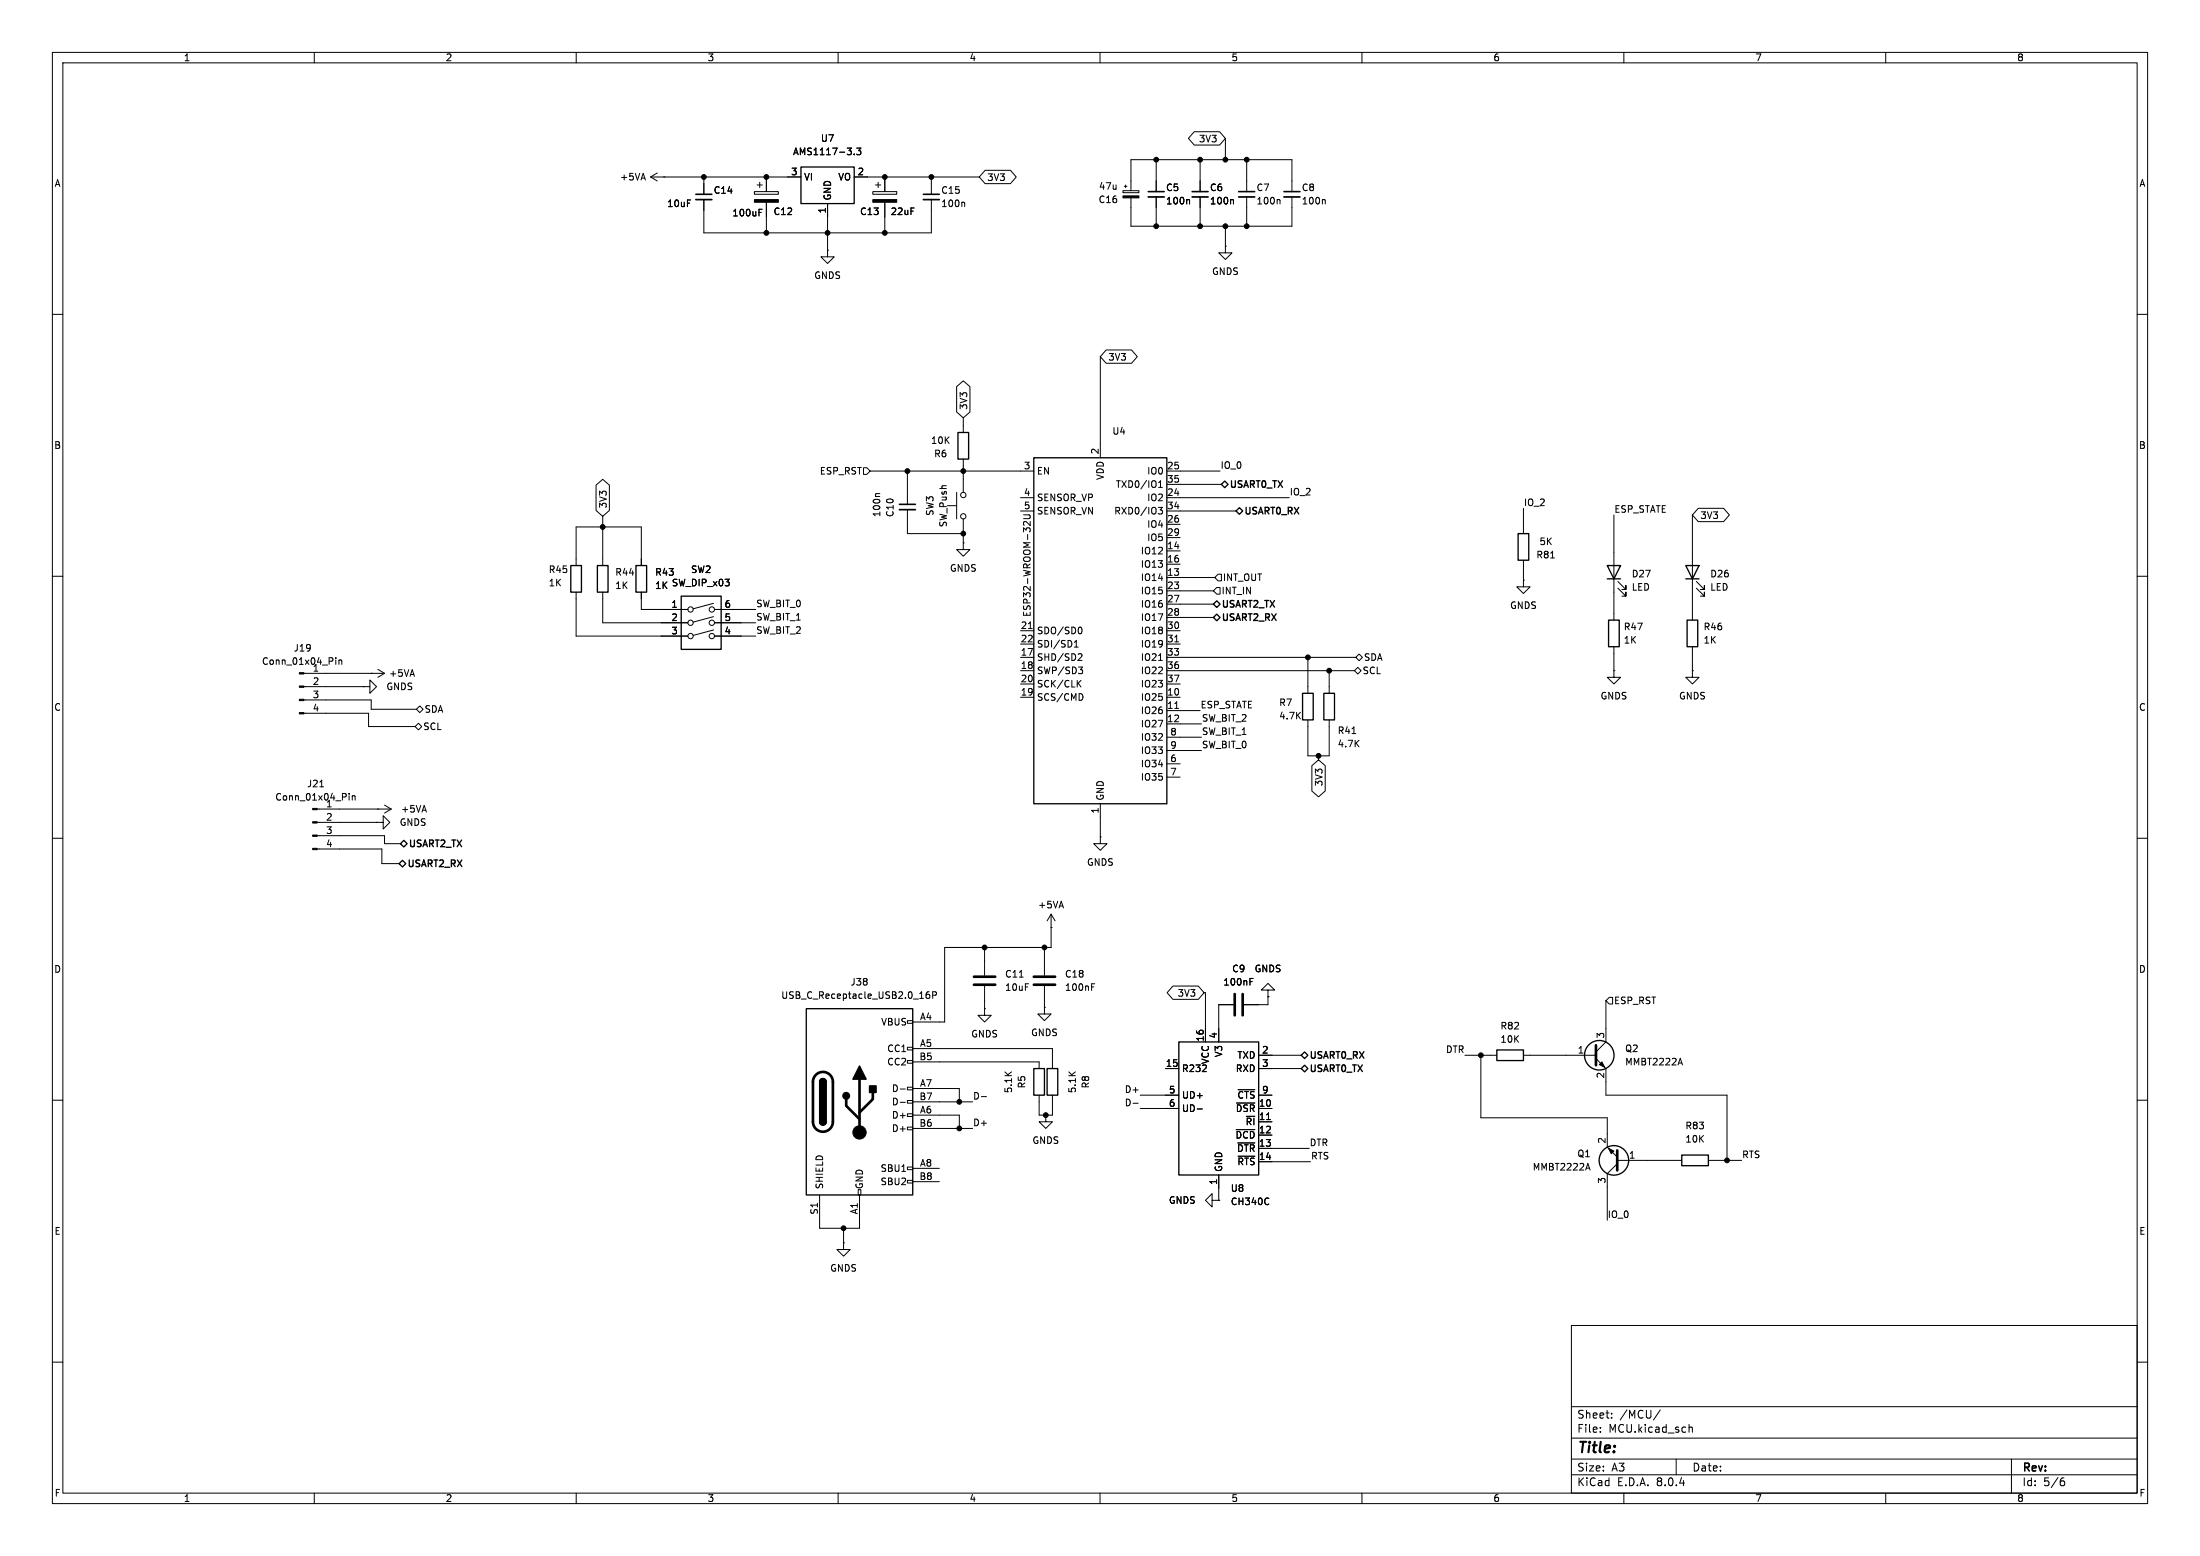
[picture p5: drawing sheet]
<svg xmlns="http://www.w3.org/2000/svg" width="420mm" height="297mm" viewBox="0 0 420 297" stroke-linecap="round" stroke-linejoin="round" font-family="sans-serif">
<g fill="none" stroke="#000" stroke-width=".19">
<path d="M10 10h400v277h-400zM12 12h396v273h-396zM60 10v2M110 10v2M160 10v2M210 10v2M260 10v2M310 10v2M360 10v2M124.2 33.8h28.7M124.2 33.8l1.3 .7M125.5 33l-1.3 .8"/>
<path d="M126.7 33.8h.1M134.4 38.1v6.4h43.4v-6.4M134.4 33.8v3.3M144 36.6h4.6v.5h-4.6zM144.5 35.3h1M144.9 39.9h.6M145 34.8v1M146.3 33.8v2.8M146.3 38.6v5.9M158 38.9v8.9M163.1 33.8h23.8M163.1 29.4v.1"/>
<path d="M163.6 28.3h.7l-.4 .5 .4 .1v.5l-.2 .1-.5-.1M166.6 36.6h4.6v.5h-4.6zM167.1 35.3h1M167.6 34.8v1M168.9 33.8v2.8M168.9 38.6v5.9M177.8 33.8v3.3M184 38.6l.2 .2v.6M188.1 32.5h4.8l1.1 1.3-1.1 1.3h-4.8l-1.2-1.3zM214.4 36.4h3v.4h-3zM214.6 35.6h.5M214.9 35.3v.5"/>
<path d="M215.9 36.4v-5.9h30.7v6.1M220.7 30.5v6.1M220.7 37.6v5.6M226.9 38.1l.2 .2v.6M228 25.1h4.8l1.1 1.3-1.1 1.3h-4.8l-1.1-1.3zM229.1 30.5v6.1M229.1 37.6v5.6M233.9 26.4v4.1M235.3 38.1l.2 .2v.6M238 30.5v6.1M238 37.6v5.6M244.2 38.1l.2 .2v.6"/>
<path d="M246.6 37.6v5.6h-30.7v-5.4M252.8 38.1l.2 .2v.6M10 60h2M144.9 40.6h.4M158 47.8v1.2h1.3l-1.3 1.3-1.3-1.3h1.3M158 47.8h.1M233.9 47v1.3h1.3l-1.3 1.2-1.2-1.2h1.2M233.9 47h.1M233.9 43.2v3.8M408 60h2M182.6 73.8l1.3-1.1 1.3 1.1v4.8l-1.3 1.2-1.3-1.2zM183.9 79.8v2.8"/>
<path d="M210.1 68.1v19.3M211.2 66.8h4.8l1.1 1.3-1.1 1.2h-4.8l-1.1-1.2zM113.8 92.6l1.3-1.1 1.2 1.1v4.8l-1.2 1.2-1.3-1.2zM115.1 98.6v9.4M164.8 89.3h.7l.6 .6-.6 .7h-.7zM166.1 89.9h31.3M168 94.2h-.7l-.2 .2M173.2 89.9v6.4M173.2 97.3v4.6h10.7M180.8 96.5h1.8M182.6 94v5.1M183.9 87.6v6.4"/>
<path d="M183.9 99.1v4.5M194.8 95h2.6M194.8 97.5h2.6M195.4 98.3h1l.3 .2-.1 .4-.2 .1h-1M196.7 99.5v.8l-.9-.8-.4 .3 .1 .5M221.1 96.8h.8l-.4 .5 .3 .2v.5l-.1 .1h-.5M221.2 93h.7M221.2 92.1l.3-.3v1.2M222.8 95h23.3M222.8 89.9h10.1M222.8 97.5h13.2M222.8 92.5h10.4"/>
<path d="M290.8 97v4.9M308.1 98.3v20.1M323.1 98.3v20.1M324.2 97h4.8l1.2 1.3-1.2 1.3h-4.8l-1.1-1.3zM10 110h2M110 108v-7.4h12.4v7.4M110 113v8.4h21.3M115.1 113v5.9h16.2M122.4 113v3.3h8.9M136.2 117.7l-3.9 1M136.2 115.2l-3.9 1M136.4 116.3h7.9"/>
<path d="M136.4 118.9h7.9M183.9 103.6v1.3h1.3l-1.3 1.3-1.3-1.3h1.3M183.9 103.6h.1M196.3 120h.8M206.1 119.7a.68 .68 0 0 1 .5 .6 .68 .68 0 0 1-.5 .7M222.8 110.2h9.1M222.8 105.2h2.5M222.8 107.7h2.5M222.8 112.8h8.8M222.8 100.1h2.5M222.8 115.3h8.8M222.8 117.9h8.8"/>
<path d="M222.8 102.6h2.5M231.9 110.2l.6-.6h.7v1.3h-.7zM232.3 112.1h.6v1.3h-.6l-.7-.6zM290.8 110.7v1.3h1.3l-1.3 1.3-1.2-1.3h1.2M290.8 110.7h.1M290.8 106.9v3.8M296 106.5h.8M308.9 112.3l1.5 1.5v-.8v.8h-.8M308.9 111l1.5 1.5v-.7v.7h-.8M323.8 112.3l1.6 1.5v-.8v.8h-.8M323.8 111l1.6 1.5v-.7v.7h-.8M408 110h2"/>
<path d="M58 136.1h12.4v2.6h8.8M58 133.6h12.9v1.8h8.6M58 131.1h11.3M58 128.5h15.4M64.1 125.5v.2M64.1 126v.8M64.7 126v.8M64.7 126.1l.2-.1h.3l.1 .8M69.3 131.1h1.3v-1.3l1.3 1.3-1.3 1.2v-1.2M69.3 131.1h.1M70.9 128.5h.1M72.1 127.8l1.3 .7"/>
<path d="M73.4 128.5l-1.3 .8M79.2 138.7l.7-.7 .6 .7-.6 .6zM79.5 135.4l.6-.7 .7 .7-.7 .6zM136.2 120.2l-3.9 1.1M136.4 121.4h7.9M194.8 133.1h2.6M194.8 125.5h2.6M194.8 128h2.6M194.8 130.6h2.6M194.8 120.4h2.6M194.8 122.9h2.6M205.1 123.5h.7"/>
<path d="M205.1 122.6l.4-.4v1.3M205.8 130.4l.6 .7M205.9 127.3h.8l-.4 .5 .3 .1 .1 .5-.3 .2h-.3M206 124.8h.4l.2 .3-.8 1h.8M206.4 129.9l-.8 .7M206.5 132.5l.2 .4-.2 .7M221.2 126.1h.7M222.8 133.1h2.5M222.8 135.6h6.3M222.8 138.2h6.6M222.8 125.5h36M222.8 128h35.8"/>
<path d="M222.8 130.6h2.5M222.8 120.4h2.5M222.8 122.9h2.5M224.3 135.2h.7M224.3 122.5h.7M249.7 137.4v6.9h4v-6.9M249.7 125.5v6.8M253.7 128v4.3M258.6 128l.6-.6 .6 .6-.6 .7zM258.8 125.5l.7-.7 .6 .7-.6 .6zM308.1 128v1.3h1.3l-1.3 1.3-1.3-1.3h1.3M308.1 128h.1"/>
<path d="M308.1 123.4v4.6M323.1 128v1.3h1.3l-1.3 1.3-1.3-1.3h1.3M323.1 128h.1M323.1 123.4v4.6M10 160h2M60.6 154.4h14.1M60.6 159.5h12.8v1.5h3.1M60.6 157h11.3M61.1 150.2h.7M66.6 151.5v.1M66.6 151.9v.8M67.2 151.9v.8"/>
<path d="M67.2 152l.2-.1h.3l.1 .8M71.9 157h1.3v-1.3l1.2 1.3-1.2 1.2v-1.2M71.9 157h.1M72.1 154.4h.1M73.4 153.7l1.3 .7M74.7 154.4l-1.3 .8M210.1 159.8v1.2h1.2l-1.2 1.3-1.3-1.3h1.3M210.1 159.8h.1M210.1 153.4v6.4M222.8 145.8h2.5M222.8 148.3h2.5M222.8 140.7h6.6"/>
<path d="M222.8 143.3h6.6M250.4 146.1l1.3-1.1 1.3 1.1v4.9l-1.3 1.1-1.3-1.1zM251.7 144.3v.7M258.1 140h.7M408 160h2M60.6 162.1h12.3v2.7h3.3M200.7 177h.1M200.7 174.5v6.3h-20.4v14.3h-6.1M200.7 174.5l-.8 1.3M200.7 174.5l.7 1.3M173.2 199.9h1v.5h-1zM173.2 194.8h1v.5h-1z"/>
<path d="M177.4 189.3l-.4 .1a.86 .86 0 0 0 0 1.2l.4-.1 .1-.5-.2-.2h-.4l-.1 .2M178.1 190l.6-.1 .1-.2-.1-.3-.6-.1v1.3M188 192.5v1.3h1.2l-1.2 1.3-1.3-1.3h1.3M188 192.5h.1M188 180.8v5.4M188 188.2v4.3M194.6 186.5h.7M199.4 192.3v1.2h1.3l-1.3 1.3-1.3-1.3h1.3M199.4 192.3h.1M199.4 180.8v5.4M199.4 188.2v4.1M208.4 188.4h.4"/>
<path d="M208.4 187.8h.6M223.9 188.2h4.9l1.1 1.3-1.1 1.3h-4.9l-1.1-1.3zM229.9 189.5h.2v9.4M235.5 191.8h-2.8v7.1M238.6 187.4h.4M238.6 186.8h.6M242.1 189h1.2l-1.2-1.3-1.3 1.3h1.3v1.2M242.1 190.2h.1M242.1 190.2v1.6h-4.6M306.6 191v7.9l-1.9 1.9M307.2 190.4h.6v1.2h-.6l-.6-.6zM10 210h2"/>
<path d="M171.9 207.9h.9M171.9 210.4h.9M173.2 215.1h1v.5h-1zM173.2 212.6h1v.5h-1zM173.2 210.1h1v.5h-1zM173.2 207.5h1v.5h-1zM173.2 202.4h1v.5h-1zM174.2 200.2h26.7v3.8M174.2 212.9h8.9v2.5M174.2 207.8h8.9v2.5M174.2 202.7h24.2v1.3M174.2 215.4h11.5"/>
<path d="M174.2 210.3h11.5M187.3 209.3h1M198.4 209v3.9h2.5v-3.9M199.6 212.9v1.2h1.3l-1.3 1.3-1.2-1.3h1.2M199.6 212.9h.1M216.3 210.6h1M217.7 211.6h7.3M217.7 209h7.3M222.5 204h2.5M228.6 211.7h.9M236 215.6h3.5M236.1 210.5h3.4"/>
<path d="M236.3 218.2h3.2M236.4 208h3.1M240.3 211.6h2.5M240.3 214.1h2.5M240.3 216.7h2.5M240.3 219.2h9.6M240.3 204h8.1M240.3 201.4h8.1M240.3 209h2.5M241.8 213.7h.7M279.7 201.4h6M282.7 201.4v12h24.1v5.5l1.9 2"/>
<path d="M290.8 201.4h13.9M304.7 202.1l1.9 1.9v5h23.1v12.5M320.5 202.9h.6M320.8 202l.4 1.3M408 210h2M156.5 228.1v6.3h7.6v-6.3M161 237.2v1.3h1.3l-1.3 1.3-1.2-1.3h1.2M161 237.2h.1M161 234.4v2.8M163.8 227.1h.5v1h-.5zM173.2 225.3h1v.5h-1zM173.2 222.8h1v.5h-1z"/>
<path d="M174.2 223h5.1M174.2 225.6h5.1M231.4 229.1v-1.3l-1.3 1.3 1.3 1.3v-1.3h1.3M232.7 229.1h.1M232.7 224.3v4.8M236.4 220.7h3.1M240.3 221.7h9.9M242.2 228.7v.1M242.2 229.8v.1M302.8 223h.6M303.1 222.1l.5 1.2M308.7 221.5h12.4"/>
<path d="M308.7 222.1l-1.9 1.9v8.9M326.1 221.5h6.4M10 260h2M300 253h108v32h-108zM408 260h2M300 278.5h108M300 274.5h108M300 268.5h108M305.5 273.2v.2M305.5 272.5v.1M307.7 270.5v.2M307.7 269.8v.1"/>
<path d="M316.9 269.1l-1.2 1.9M320 278.5v3M322.4 271.9v1.5M322.4 272.5l.3-.1 .3 .1 .1 .9M384 278.5v6.5M60 285v2M110 285v2M160 285v2M210 285v2M260 285v2M300 281.5h108M310 285v2"/>
<path d="M360 285v2M393.6 282.7h.3l.3 .2-.1 .5-.5 .2M394 282.1l-.4 .1"/>
<circle cx="183.9" cy="98.6" r=".51"/>
<circle cx="183.9" cy="94.5" r=".51"/>
<circle cx="131.8" cy="118.9" r=".51"/>
<circle cx="131.8" cy="116.3" r=".51"/>
<circle cx="135.9" cy="118.9" r=".51"/>
<circle cx="135.9" cy="116.3" r=".51"/>
<circle cx="131.8" cy="121.4" r=".51"/>
<circle cx="135.9" cy="121.4" r=".51"/>
</g>
<path d="M132.8 38.1h3.1M176.3 38.1h3M219.2 37.6h3M227.6 37.6h3M236.5 37.6h3M245.1 37.6h3.1M171.7 97.3h3.1" fill="none" stroke="#000" stroke-width=".33"/>
<path d="M132.8 37.1h3.1M176.3 37.1h3M219.2 36.6h3M227.6 36.6h3M236.5 36.6h3M245.1 36.6h3.1M171.7 96.3h3.1" fill="none" stroke="#000" stroke-width=".3"/>
<g fill="none" stroke="#000" stroke-width=".25">
<path d="M152.9 31.9h10.2v7h-10.2zM182.9 82.6h2v5h-2zM197.4 87.4h25.4v66h-25.4zM233.2 92.5l.6-.7 .6 .7-.6 .6zM236 97.5l.6-.6 .6 .6-.6 .7zM109 108h2v5h-2zM114 108h2.1v5h-2.1zM121.4 108h2v5h-2zM130 113.8h7.7v10.2h-7.7zM231.6 117.9l.7-.7 .6 .7-.6 .6zM232.3 114.7l.6 .6-.6 .7-.7-.7zM289.8 101.9h2v5h-2z"/>
<path d="M306.8 108h2.6l-1.3 2.5zM306.8 110.5h2.6M307.1 118.4h2v5h-2zM321.8 108h2.6l-1.3 2.5zM321.8 110.5h2.6M322.1 118.4h2v5h-2zM248.7 132.3h2v5.1h-2zM252.7 132.3h2.1v5.1h-2.1zM76.2 164.8l.6-.6 .7 .6-.7 .7zM76.5 161l.6-.6 .6 .6-.6 .7zM153.9 192.5h20.3v35.6h-20.3zM225 198.9h15.3v25.4h-15.3z"/>
<path d="M156.5 214.1a.64 .64 0 0 0 .6 .7 .64 .64 0 0 0 .6-.7M156.5 206.5a.64 .64 0 0 1 .6-.6 .64 .64 0 0 1 .6 .6M197.4 204h2v5h-2zM199.9 204h2v5h-2zM248.4 204l.6-.7 .7 .7-.7 .6zM248.4 201.4l.6-.6 .7 .6-.7 .7zM285.7 200.4h5.1v2h-5.1zM321.1 220.5h5v2h-5z"/>
<circle cx="305.3" cy="201.4" r="2.82"/>
<circle cx="308.1" cy="221.5" r="2.82"/>
</g>
<g fill="#000" stroke="#000" stroke-width=".19">
<path d="M144 38.1h4.6v.5h-4.6zM166.6 38.1h4.6v.5h-4.6zM214.4 37.4h3v.4h-3zM57.1 136h.9v.3h-.9zM57.1 133.5h.9v.2h-.9zM57.1 130.9h.9v.3h-.9zM57.1 128.4h.9v.3h-.9zM59.7 159.4h.9v.2h-.9zM59.7 156.8h.9v.3h-.9zM59.7 154.3h.9v.3h-.9zM59.7 161.9h.9v.3h-.9zM305.3 203.2l.5-.5 .5 1z"/>
<path d="M307.1 219.2l1 .5-.5 .5z"/>
<circle cx="134.4" cy="33.8" r=".46"/>
<circle cx="146.3" cy="33.8" r=".46"/>
<circle cx="168.9" cy="33.8" r=".46"/>
<circle cx="177.8" cy="33.8" r=".46"/>
<circle cx="220.7" cy="30.5" r=".46"/>
<circle cx="229.1" cy="30.5" r=".46"/>
<circle cx="233.9" cy="30.5" r=".46"/>
<circle cx="238" cy="30.5" r=".46"/>
<circle cx="146.3" cy="44.5" r=".46"/>
<circle cx="158" cy="44.5" r=".46"/>
<circle cx="168.9" cy="44.5" r=".46"/>
<circle cx="220.7" cy="43.2" r=".46"/>
<circle cx="229.1" cy="43.2" r=".46"/>
<circle cx="233.9" cy="43.2" r=".46"/>
<circle cx="238" cy="43.2" r=".46"/>
<circle cx="173.2" cy="89.9" r=".46"/>
<circle cx="183.9" cy="89.9" r=".46"/>
<circle cx="115.1" cy="100.6" r=".46"/>
<circle cx="183.9" cy="101.9" r=".46"/>
<circle cx="249.7" cy="125.5" r=".46"/>
<circle cx="253.7" cy="128" r=".46"/>
<circle cx="251.7" cy="144.3" r=".46"/>
<circle cx="188" cy="180.8" r=".46"/>
<circle cx="199.4" cy="180.8" r=".46"/>
<circle cx="164.1" cy="216.2" r="1.27"/>
<circle cx="183.1" cy="215.4" r=".46"/>
<circle cx="183.1" cy="210.3" r=".46"/>
<circle cx="199.6" cy="212.9" r=".46"/>
<circle cx="282.7" cy="201.4" r=".46"/>
<circle cx="161" cy="234.4" r=".46"/>
<circle cx="329.7" cy="221.5" r=".46"/>
</g>
<path d="M185.9 188h4.1M185.9 186.4h4.1M197.4 188h4M197.4 186.4h4M235.7 189.7v4.1M237.2 189.7v4.1M304.7 199.5v3.8M155.7 205.2a1.9 1.9 0 0 1 2.1-.5 1.9 1.9 0 0 1 1.2 1.8v7.6a1.91 1.91 0 0 1-1.9 1.9 1.91 1.91 0 0 1-1.9-1.9v-7.7l.2-.7zM161.5 209.8v1.3l2.6 2.5M164.1 206v10.2M166.6 208.5v1.3l-2.5 2.5M308.7 219.6v3.8" fill="none" stroke="#000" stroke-width=".51"/>
<g fill="#000" stroke="#000" stroke-width=".25">
<path d="M156.5 214.1h1.2a.64 .64 0 0 1-.6 .7 .64 .64 0 0 1-.6-.7zM156.5 206.5h1.2v7.6h-1.2zM156.6 206.1a.64 .64 0 0 1 .7-.2 .64 .64 0 0 1 .4 .6h-1.2zM164.1 203.5l1.3 2.5h-2.6zM166 207.3h1.3v1.2h-1.3z"/>
<circle cx="161.5" cy="209.2" r=".63"/>
</g>
<text font-size="2.8" x="301" y="277.9">Title:</text>
<g font-size="2.1">
<text x="301" y="273.7">File:</text>
<text x="301" y="271">Sheet:</text>
<text x="307.1" y="273.7">MCU.kicad_sch</text>
<text x="309.2" y="271">/MCU/</text>
<text x="301" y="281.1">Size:</text>
<text x="307.6" y="281.1">A3</text>
<text x="323" y="281.1">Date:</text>
<text x="386" y="281.3">Rev:</text>
<text x="301" y="283.9">KiCad</text>
<text x="308.7" y="283.9">E.D.A.</text>
<text x="316.3" y="283.9">8.0.4</text>
<text x="386" y="283.9">Id:</text>
<text x="390.1" y="283.9">5/6</text>
</g>
<g font-size="1.8">
<text x="35" y="11.9">1</text>
<text x="85" y="11.9">2</text>
<text x="135" y="11.9">3</text>
<text x="185" y="11.9">4</text>
<text x="235" y="11.9">5</text>
<text x="285" y="11.9">6</text>
<text x="335" y="11.9">7</text>
<text x="385" y="11.9">8</text>
<text x="151.3" y="29.8">AMS1117-3.3</text>
<text x="156.6" y="27.3">U7</text>
<text x="228.8" y="27.4">3V3</text>
<text x="10.3" y="35.9">A</text>
<text x="118.3" y="34.6">+5VA</text>
<text x="150.9" y="33.5">3</text>
<text x="153.4" y="34.6">VI</text>
<text x="159.9" y="34.6">VO</text>
<text x="163.6" y="33.5">2</text>
<text x="188.4" y="34.7">3V3</text>
<text x="408.3" y="35.9">A</text>
<text x="127.3" y="39.7">10uF</text>
<text x="136.2" y="37.2">C14</text>
<text x="139.7" y="41.5">100uF</text>
<text x="147.6" y="41.2">C12</text>
<text x="157.7" y="40.8" transform="rotate(-90 157.7 40.8)">1</text>
<text x="158.9" y="38.4" transform="rotate(-90 158.9 38.4)">GND</text>
<text x="164.1" y="41.2">C13</text>
<text x="169.9" y="41.2">22uF</text>
<text x="179.6" y="39.7">100n</text>
<text x="179.6" y="37.2">C15</text>
<text x="209.6" y="39">C16</text>
<text x="209.7" y="36.4">47u</text>
<text x="222.5" y="36.7">C5</text>
<text x="222.5" y="39.2">100n</text>
<text x="230.9" y="36.7">C6</text>
<text x="230.9" y="39.2">100n</text>
<text x="239.8" y="36.7">C7</text>
<text x="239.8" y="39.2">100n</text>
<text x="248.4" y="36.7">C8</text>
<text x="248.4" y="39.2">100n</text>
<text x="155.3" y="53.4">GNDS</text>
<text x="231.3" y="52.7">GNDS</text>
<text x="211.5" y="69">3V3</text>
<text x="184.9" y="78.3" transform="rotate(-90 184.9 78.3)">3V3</text>
<text x="212.3" y="83.2">U4</text>
<text x="10.3" y="85.9">B</text>
<text x="177.6" y="84.9">10K</text>
<text x="178.2" y="87.5">R6</text>
<text x="195.4" y="89.7">3</text>
<text x="209.8" y="86.8" transform="rotate(-90 209.8 86.8)">2</text>
<text x="222.7" y="89.7">25</text>
<text x="232.9" y="89.6">IO_0</text>
<text x="408.2" y="85.9">B</text>
<text x="156.4" y="90.8">ESP_RST</text>
<text x="195.4" y="94.7">4</text>
<text x="197.9" y="90.8">EN</text>
<text x="197.9" y="95.9">SENSOR_VP</text>
<text x="210.9" y="91.7" transform="rotate(-90 210.9 91.7)">VDD</text>
<text x="212.9" y="93.3">TXD0/IO1</text>
<text x="218.9" y="95.9">IO2</text>
<text x="218.9" y="90.8">IO0</text>
<text x="222.7" y="94.7">24</text>
<text x="222.7" y="92.2">35</text>
<text x="234.6" y="93.5">USART0_TX</text>
<text x="246.1" y="94.6">IO_2</text>
<text x="116" y="97.1" transform="rotate(-90 116 97.1)">3V3</text>
<text x="168.2" y="98.8" transform="rotate(-90 168.2 98.8)">100n</text>
<text x="170.8" y="98.8" transform="rotate(-90 170.8 98.8)">C10</text>
<text x="178.4" y="98.6" transform="rotate(-90 178.4 98.6)">SW3</text>
<text x="180.9" y="100.7" transform="rotate(-90 180.9 100.7)">SW_Push</text>
<text x="195.4" y="97.3">5</text>
<text x="197.9" y="98.4">SENSOR_VN</text>
<text x="212.6" y="98.4">RXD0/IO3</text>
<text x="218.9" y="100.9">IO4</text>
<text x="222.7" y="99.8">26</text>
<text x="222.7" y="97.3">34</text>
<text x="237.4" y="98.6">USART0_RX</text>
<text x="290.8" y="96.7">IO_2</text>
<text x="308.1" y="97.9">ESP_STATE</text>
<text x="324.5" y="99.3">3V3</text>
<text x="217.7" y="106">IO12</text>
<text x="218.9" y="103.5">IO5</text>
<text x="222.7" y="104.9">14</text>
<text x="222.7" y="107.4">16</text>
<text x="222.7" y="102.4">29</text>
<text x="293.2" y="106.8">R81</text>
<text x="293.8" y="104.2">5K</text>
<text x="104.7" y="112.1">1K</text>
<text x="104.7" y="109.6">R45</text>
<text x="117.4" y="112.6">1K</text>
<text x="117.4" y="110.1">R44</text>
<text x="125" y="112.6">1K</text>
<text x="125" y="110.1">R43</text>
<text x="128.2" y="112.1">SW_DIP_x03</text>
<text x="131.8" y="109.6">SW2</text>
<text x="181.3" y="109.3">GNDS</text>
<text x="217.7" y="111.1">IO14</text>
<text x="217.7" y="108.6">IO13</text>
<text x="217.7" y="113.6">IO15</text>
<text x="222.7" y="110">13</text>
<text x="222.7" y="112.5">23</text>
<text x="233.1" y="113.6">INT_IN</text>
<text x="233.4" y="111.1">INT_OUT</text>
<text x="311.4" y="110.4">D27</text>
<text x="311.4" y="112.9">LED</text>
<text x="326.4" y="110.4">D26</text>
<text x="326.4" y="112.9">LED</text>
<text x="128.1" y="116.1">1</text>
<text x="128.1" y="118.6">2</text>
<text x="138.2" y="118.6">5</text>
<text x="138.2" y="116.1">6</text>
<text x="144.3" y="118.5">SW_BIT_1</text>
<text x="144.3" y="116">SW_BIT_0</text>
<text x="197" y="117.8" transform="rotate(-90 197 117.8)">ESP32-WROOM-32U</text>
<text x="217.7" y="116.2">IO16</text>
<text x="217.7" y="118.7">IO17</text>
<text x="222.7" y="115.1">27</text>
<text x="222.7" y="117.6">28</text>
<text x="233.1" y="118.9">USART2_RX</text>
<text x="233.1" y="116.3">USART2_TX</text>
<text x="288.2" y="116.4">GNDS</text>
<text x="56" y="124.6">J19</text>
<text x="128.1" y="121.2">3</text>
<text x="138.2" y="121.2">4</text>
<text x="144.3" y="121.1">SW_BIT_2</text>
<text x="194.8" y="125.2">17</text>
<text x="194.8" y="120.1">21</text>
<text x="194.8" y="122.7">22</text>
<text x="197.9" y="121.3">SDO/SD0</text>
<text x="197.9" y="123.8">SDI/SD1</text>
<text x="217.7" y="121.3">IO18</text>
<text x="217.7" y="123.8">IO19</text>
<text x="222.7" y="120.1">30</text>
<text x="222.7" y="122.7">31</text>
<text x="222.7" y="125.2">33</text>
<text x="309.9" y="120.5">R47</text>
<text x="309.9" y="123">1K</text>
<text x="325.1" y="120.5">R46</text>
<text x="325.1" y="123">1K</text>
<text x="49.9" y="127.1">Conn_01x04_Pin</text>
<text x="59.6" y="128.3">1</text>
<text x="59.6" y="130.8">2</text>
<text x="73.7" y="131.9">GNDS</text>
<text x="74.2" y="129.4">+5VA</text>
<text x="194.8" y="127.8">18</text>
<text x="194.8" y="130.3">20</text>
<text x="197.9" y="126.3">SHD/SD2</text>
<text x="197.9" y="128.9">SWP/SD3</text>
<text x="197.9" y="131.4">SCK/CLK</text>
<text x="217.7" y="126.3">IO21</text>
<text x="217.7" y="128.9">IO22</text>
<text x="217.7" y="131.4">IO23</text>
<text x="222.7" y="127.8">36</text>
<text x="222.7" y="130.3">37</text>
<text x="260" y="128.9">SCL</text>
<text x="260.3" y="126.3">SDA</text>
<text x="10.3" y="135.9">C</text>
<text x="59.6" y="133.3">3</text>
<text x="59.6" y="135.9">4</text>
<text x="81" y="136.2">SDA</text>
<text x="194.8" y="132.8">19</text>
<text x="197.9" y="134">SCS/CMD</text>
<text x="217.7" y="134">IO25</text>
<text x="217.7" y="136.5">IO26</text>
<text x="222.7" y="132.8">10</text>
<text x="222.7" y="135.4">11</text>
<text x="222.7" y="137.9">12</text>
<text x="229.1" y="135.3">ESP_STATE</text>
<text x="229.4" y="137.8">SW_BIT_2</text>
<text x="244.1" y="135">R7</text>
<text x="244.1" y="137.5">4.7K</text>
<text x="305.5" y="133.7">GNDS</text>
<text x="320.4" y="133.7">GNDS</text>
<text x="408.2" y="135.9">C</text>
<text x="80.7" y="139.5">SCL</text>
<text x="217.7" y="139">IO27</text>
<text x="217.7" y="141.6">IO32</text>
<text x="223.3" y="140.5">8</text>
<text x="223.3" y="143">9</text>
<text x="229.4" y="142.9">SW_BIT_0</text>
<text x="229.4" y="140.4">SW_BIT_1</text>
<text x="255.3" y="140.3">R41</text>
<text x="255.3" y="142.8">4.7K</text>
<text x="217.7" y="146.7">IO34</text>
<text x="217.7" y="149.2">IO35</text>
<text x="217.7" y="144.1">IO33</text>
<text x="223.3" y="145.5">6</text>
<text x="223.3" y="148.1">7</text>
<text x="52.5" y="153">Conn_01x04_Pin</text>
<text x="58.5" y="150.5">J21</text>
<text x="62.2" y="154.2">1</text>
<text x="76.5" y="155.3">+5VA</text>
<text x="209.8" y="155.4" transform="rotate(-90 209.8 155.4)">1</text>
<text x="210.9" y="152.9" transform="rotate(-90 210.9 152.9)">GND</text>
<text x="252.7" y="150.2" transform="rotate(-90 252.7 150.2)">3V3</text>
<text x="62.2" y="156.7">2</text>
<text x="62.2" y="159.3">3</text>
<text x="62.2" y="161.8">4</text>
<text x="76.2" y="157.8">GNDS</text>
<text x="77.7" y="165.9">USART2_RX</text>
<text x="77.9" y="162.1">USART2_TX</text>
<text x="207.4" y="165.5">GNDS</text>
<text x="198.1" y="173.6">+5VA</text>
<text x="10.3" y="185.9">D</text>
<text x="235.1" y="185.8">C9</text>
<text x="239.4" y="185.8">GNDS</text>
<text x="408.2" y="185.9">D</text>
<text x="149" y="190.9">USB_C_Receptacle_USB2.0_16P</text>
<text x="162.3" y="188.3">J38</text>
<text x="191.8" y="186.8">C11</text>
<text x="191.8" y="189.3">10uF</text>
<text x="203.2" y="189.3">100nF</text>
<text x="203.2" y="186.8">C18</text>
<text x="224.7" y="190.4">3V3</text>
<text x="233.4" y="188.3">100nF</text>
<text x="308" y="191.9">ESP_RST</text>
<text x="168.1" y="195.9">VBUS</text>
<text x="175.5" y="194.8">A4</text>
<text x="196.7" y="198">GNDS</text>
<text x="286.3" y="196.7">R82</text>
<text x="169.3" y="201">CC1</text>
<text x="169.3" y="203.6">CC2</text>
<text x="175.4" y="202.4">B5</text>
<text x="175.5" y="199.9">A5</text>
<text x="185.3" y="198.2">GNDS</text>
<text x="222.5" y="203.7">15</text>
<text x="229.9" y="198.9" transform="rotate(-90 229.9 198.9)">16</text>
<text x="231" y="203.2" transform="rotate(-90 231 203.2)">VCC</text>
<text x="232.4" y="198.3" transform="rotate(-90 232.4 198.3)">4</text>
<text x="233.5" y="201.9" transform="rotate(-90 233.5 201.9)">V3</text>
<text x="236.1" y="202.3">TXD</text>
<text x="240.8" y="201.2">2</text>
<text x="240.8" y="203.7">3</text>
<text x="249.9" y="202.4">USART0_RX</text>
<text x="275.9" y="201.1">DTR</text>
<text x="286.3" y="199.2">10K</text>
<text x="301.1" y="201.2">1</text>
<text x="306.3" y="198.3" transform="rotate(-90 306.3 198.3)">3</text>
<text x="310.1" y="201">Q2</text>
<text x="310.1" y="203.6">MMBT2222A</text>
<text x="170.2" y="208.6">D-</text>
<text x="175.5" y="207.5">A7</text>
<text x="185.7" y="210">D-</text>
<text x="193.4" y="208.8" transform="rotate(-90 193.4 208.8)">5.1K</text>
<text x="195.9" y="207.8" transform="rotate(-90 195.9 207.8)">R5</text>
<text x="205.6" y="208.8" transform="rotate(-90 205.6 208.8)">5.1K</text>
<text x="208.1" y="207.8" transform="rotate(-90 208.1 207.8)">R8</text>
<text x="214.6" y="208.7">D+</text>
<text x="223.1" y="208.8">5</text>
<text x="225.6" y="204.8">R232</text>
<text x="225.6" y="209.9">UD+</text>
<text x="235.8" y="204.8">RXD</text>
<text x="236.1" y="209.9">~{CTS}</text>
<text x="240.8" y="208.8">9</text>
<text x="249.9" y="205">USART0_TX</text>
<text x="306.3" y="205.9" transform="rotate(-90 306.3 205.9)">2</text>
<text x="170.2" y="213.7">D+</text>
<text x="170.2" y="211.2">D-</text>
<text x="175.4" y="215.1">B6</text>
<text x="175.4" y="210.1">B7</text>
<text x="175.5" y="212.6">A6</text>
<text x="185.7" y="215">D+</text>
<text x="214.6" y="211.2">D-</text>
<text x="223.1" y="211.3">6</text>
<text x="225.6" y="212.4">UD-</text>
<text x="235.8" y="212.4">~{DSR}</text>
<text x="237.7" y="215">~{RI}</text>
<text x="240.2" y="211.3">10</text>
<text x="240.2" y="213.9">11</text>
<text x="321.7" y="215.7">R83</text>
<text x="170.2" y="216.3">D+</text>
<text x="197" y="218.5">GNDS</text>
<text x="235.8" y="217.5">~{DCD}</text>
<text x="236.1" y="220.1">~{DTR}</text>
<text x="240.2" y="216.4">12</text>
<text x="240.2" y="218.9">13</text>
<text x="240.2" y="221.5">14</text>
<text x="249.9" y="218.9">DTR</text>
<text x="250.2" y="221.4">RTS</text>
<text x="301" y="221.1">Q1</text>
<text x="306.6" y="218.4" transform="rotate(-90 306.6 218.4)">2</text>
<text x="310.9" y="221.2">1</text>
<text x="321.7" y="218.3">10K</text>
<text x="332.5" y="221.1">RTS</text>
<text x="157.3" y="227.1" transform="rotate(-90 157.3 227.1)">SHIELD</text>
<text x="164.9" y="227.1" transform="rotate(-90 164.9 227.1)">GND</text>
<text x="168" y="223.9">SBU1</text>
<text x="168" y="226.4">SBU2</text>
<text x="175.4" y="225.3">B8</text>
<text x="175.5" y="222.8">A8</text>
<text x="232.4" y="226.3" transform="rotate(-90 232.4 226.3)">1</text>
<text x="233.5" y="223.8" transform="rotate(-90 233.5 223.8)">GND</text>
<text x="234.9" y="227.7">U8</text>
<text x="236.1" y="222.6">~{RTS}</text>
<text x="292.5" y="223.6">MMBT2222A</text>
<text x="306.6" y="226" transform="rotate(-90 306.6 226)">3</text>
<text x="156.2" y="231.9" transform="rotate(-90 156.2 231.9)">S1</text>
<text x="163.8" y="231.9" transform="rotate(-90 163.8 231.9)">A1</text>
<text x="223.1" y="230">GNDS</text>
<text x="234.9" y="230.2">CH340C</text>
<text x="306.8" y="232.6">IO_0</text>
<text x="10.3" y="235.9">E</text>
<text x="408.3" y="235.9">E</text>
<text x="158.4" y="242.9">GNDS</text>
<text x="10.3" y="285.9">F</text>
<text x="35" y="286.9">1</text>
<text x="85" y="286.9">2</text>
<text x="135" y="286.9">3</text>
<text x="185" y="286.9">4</text>
<text x="235" y="286.9">5</text>
<text x="285" y="286.9">6</text>
<text x="335" y="286.9">7</text>
<text x="385" y="286.9">8</text>
<text x="408.3" y="285.9">F</text>
</g>
</svg>
